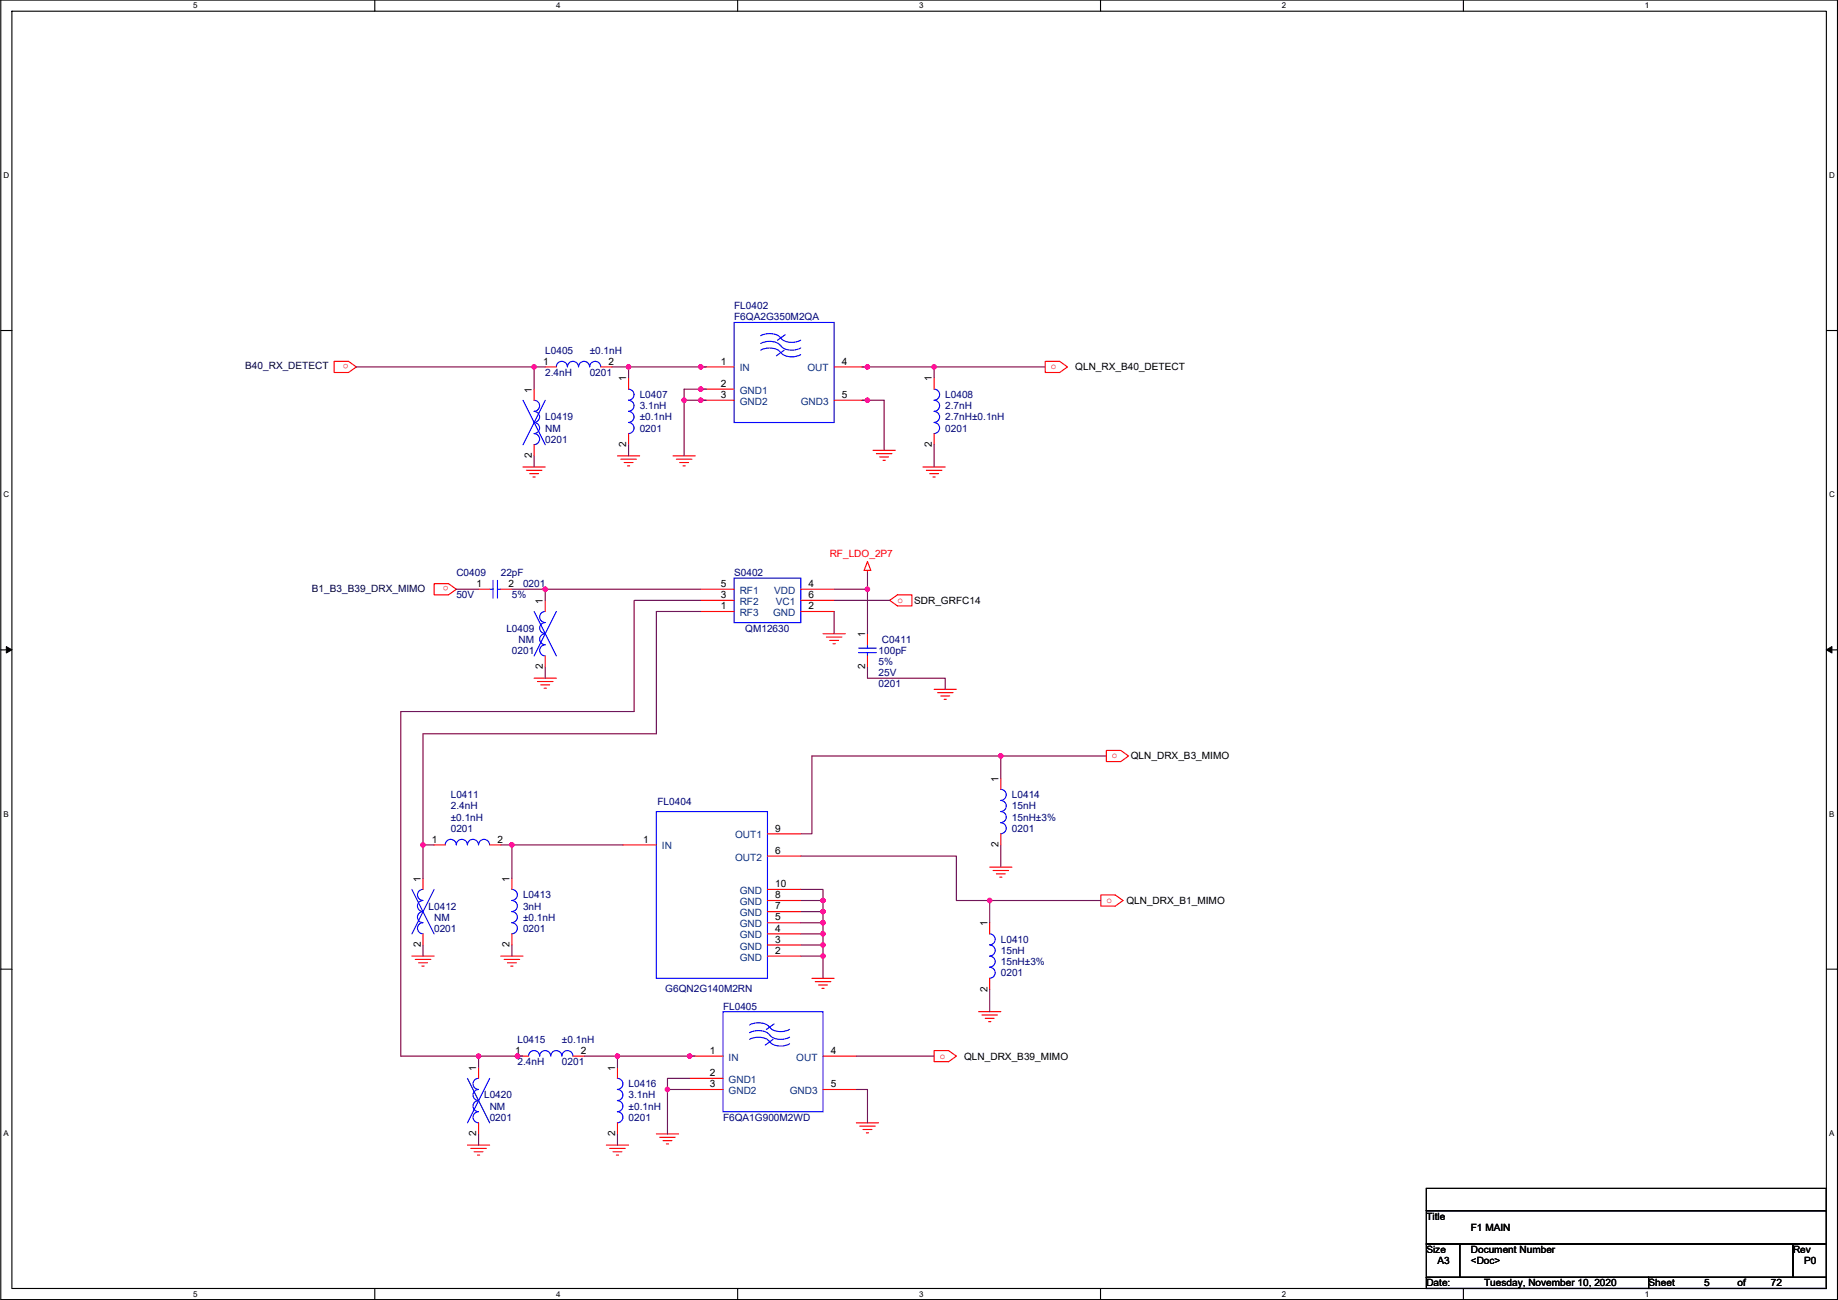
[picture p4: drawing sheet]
<svg xmlns="http://www.w3.org/2000/svg" width="420mm" height="297mm" viewBox="0 0 420 297" stroke-linecap="round" stroke-linejoin="round" font-family="sans-serif">
<path d="M.2 0h419.8v296.9h-419.8zM2.7 2.6h414.8v291.8h-414.8z" fill="none" stroke="#000" stroke-width=".25"/>
<g fill="#fff">
<path d="M44.2 .3h1v2h-1z"/>
<path d="M44.2 294.7h1v2h-1z"/>
</g>
<path d="M85.7 0v2.6M85.7 294.4v2.5" fill="none" stroke="#000" stroke-width=".25"/>
<g fill="#fff">
<path d="M127.1 .3h1v2h-1z"/>
<path d="M127.1 294.7h1v2h-1z"/>
</g>
<path d="M168.6 0v2.6M168.6 294.4v2.5" fill="none" stroke="#000" stroke-width=".25"/>
<g fill="#fff">
<path d="M210.1 .3h1v2h-1z"/>
<path d="M210.1 294.7h1v2h-1z"/>
</g>
<path d="M251.6 0v2.6M251.6 294.4v2.5" fill="none" stroke="#000" stroke-width=".25"/>
<g fill="#fff">
<path d="M293 .3h1v2h-1z"/>
<path d="M293 294.7h1v2h-1z"/>
</g>
<path d="M334.5 0v2.6M334.5 294.4v2.5" fill="none" stroke="#000" stroke-width=".25"/>
<g fill="#fff">
<path d="M376 .3h1v2h-1z"/>
<path d="M376 294.7h1v2h-1z"/>
<path d="M.8 39h1.3v2.1h-1.3z"/>
<path d="M418.1 39h1.3v2.1h-1.3z"/>
<path d="M.8 112h1.3v2h-1.3z"/>
<path d="M418.1 112h1.3v2h-1.3z"/>
</g>
<path d="M.2 75.5h2.5M417.5 75.5h2.5" fill="none" stroke="#000" stroke-width=".25"/>
<g fill="#fff">
<path d="M.8 185h1.2v2h-1.2z"/>
<path d="M418.1 185h1.2v2h-1.2z"/>
</g>
<path d="M.2 148.5h2.5M417.5 148.5h2.5" fill="none" stroke="#000" stroke-width=".25"/>
<path d="M1.4 147.7l1.3 .8-1.3 .7zM417.5 148.5l1.3-.8v1.5z" fill="#000" stroke="#000" stroke-width=".23"/>
<g fill="#fff">
<path d="M.8 257.9h1.2v2h-1.2z"/>
<path d="M418.1 257.9h1.2v2h-1.2z"/>
</g>
<path d="M.2 221.4h2.5M417.5 221.4h2.5M326.1 271.5h91.4v5.1h-91.4zM326.1 276.6h91.4v7.6h-91.4zM326.1 291.9h50.8v2.5h-50.8zM326.1 284.2h7.6v7.7h-7.6zM333.7 284.2h76.2v7.7h-76.2zM376.9 291.9h40.6v2.5h-40.6zM409.9 284.2h7.6v7.7h-7.6z" fill="none" stroke="#000" stroke-width=".25"/>
<g fill="none" stroke="#f00" stroke-width=".25">
<path d="M76.4 82.6h3.3l1.8 1.2-1.8 1.3h-3.3zM122.1 88.9v2.6M124.6 83.8h2.6M137.3 83.8h2.6M143.7 86.4v2.5M143.7 99.1v2.5M160.2 83.8h7.6M160.2 91.5h7.6M160.2 88.9h7.6M190.7 83.8h7.6M190.7 91.5h7.6M213.5 86.4v2.5"/>
<path d="M213.5 99.1v2.5M238.9 82.6h3.3l1.8 1.2-1.8 1.3h-3.3zM119.6 106.7h5M120.3 107.5h3.6M121.1 108.2h2M121.8 109h.6M122.1 101.6v2.6M141.1 104.2h5.1M141.9 104.9h3.6M142.7 105.7h2M143.4 106.4h.5M153.8 104.2h5.1"/>
<path d="M154.6 104.9h3.6M155.4 105.7h2M156.1 106.4h.5M199.6 102.9h5M200.3 103.7h3.6M201.1 104.4h2M201.9 105.2h.5M211 106.7h5.1M211.8 107.5h3.5M212.5 108.2h2.1M213.3 109h.5M99.2 133.4h3.3l1.8 1.2-1.8 1.3h-3.3z"/>
<path d="M109.4 134.6h2.5M114.5 134.6h2.5M124.6 137.2v2.5M160.2 134.6h7.6M160.2 137.2h7.6M160.2 139.7h7.6M183.1 134.6h7.6M183.1 137.2h7.6M183.1 139.7h7.6M198.3 130.3v.5M198.3 128.3l.8 2h-1.6zM203.4 137.2l1.8-1.3h3.3v2.6h-3.3z"/>
<path d="M122.1 155h5.1M122.9 155.7h3.5M123.6 156.5h2.1M124.4 157.2h.5M124.6 149.9v2.5M188.1 144.8h5.1M188.9 145.6h3.6M189.7 146.3h2M190.4 147.1h.5M198.3 144.8v2.5M198.3 149.9v2.5M213.5 157.5h5.1"/>
<path d="M214.3 158.3h3.6M215.1 159h2M215.8 159.8h.5M228.8 177.8v2.6M252.9 171.5h3.3l1.8 1.2-1.8 1.3h-3.3zM99.2 193.1h2.6M111.9 193.1h2.6M142.4 193.1h7.6M175.4 190.5h7.7M175.4 195.6h7.7M226.2 198.1h5.1M227 198.9h3.6"/>
<path d="M227.8 199.7h2M228.8 190.5v2.6M94.2 218.5h5M94.9 219.2h3.6M95.7 220h2M96.7 200.7v2.5M96.7 213.4v2.5M114.5 218.5h5.1M115.2 219.2h3.6M116 220h2M117 200.7v2.5M117 213.4v2.5"/>
<path d="M175.4 218.5h7.7M175.4 215.9h7.7M175.4 213.4h7.7M175.4 210.8h7.7M175.4 208.3h7.7M175.4 205.8h7.7M175.4 203.2h7.7M226.2 210.8v2.6M228.5 200.4h.5M251.6 204.5h3.3l1.8 1.3-1.8 1.2h-3.3zM96.4 220.7h.6M116.8 220.7h.5"/>
<path d="M185.6 223.5h5.1M186.4 224.3h3.5M187.1 225.1h2.1M187.9 225.8h.5M223.7 231.2h5.1M224.5 231.9h3.5M225.2 232.7h2.1M226 233.4h.5M226.2 223.5v2.6M109.4 243.9v2.5M109.4 256.6v2.5M118.3 241.3h2.5"/>
<path d="M131 241.3h2.5M141.1 243.9v2.5M141.1 256.6v2.5M150 259.1h5.1M150.8 259.9h3.6M157.7 241.3h7.6M157.7 248.9h7.6M157.7 246.4h7.6M188.1 241.3h7.7M188.1 248.9h7.7M195.8 256.6h5M196.5 257.3h3.6"/>
<path d="M197.3 258.1h2M198 258.8h.6M213.5 240.1h3.3l1.8 1.2-1.8 1.3h-3.3zM106.9 261.6h5M107.6 262.4h3.6M108.4 263.2h2M109.1 263.9h.6M138.6 261.6h5.1M139.4 262.4h3.5M140.1 263.2h2.1M140.9 263.9h.5M151.6 260.6h2"/>
<path d="M152.3 261.4h.5"/>
</g>
<g fill="none" stroke="#00f" stroke-width=".25">
<path d="M167.8 73.7h22.9v22.8h-22.9zM173.9 76.7a4.2 4.2 0 0 1 4.3 .2l.2 .3M173.9 78.5a4.2 4.2 0 0 1 4.3 .2l.2 .3M178.5 79a3.7 3.7 0 0 0 4.5 .5M178.5 77.2a3.7 3.7 0 0 0 4.5 .5M179.5 76.5l-1.8 1.2M119.6 91.5l5 10.1M122.1 91.5a1.26 1.26 0 0 1 1.2 1.2 1.26 1.26 0 0 1-1.2 1.3M122.1 94a1.26 1.26 0 0 1 1.2 1.3 1.26 1.26 0 0 1-1.2 1.2 1.27 1.27 0 0 1 1.2 1.3 1.27 1.27 0 0 1-1.2 1.3M122.1 99.1a1.26 1.26 0 0 1 1.2 1.2 1.26 1.26 0 0 1-1.2 1.3M124.6 91.5l-5 10.1M129.7 83.8a1.26 1.26 0 0 0-1.3-1.2 1.26 1.26 0 0 0-1.2 1.2"/>
<path d="M134.8 83.8a1.27 1.27 0 0 0-1.3-1.2 1.27 1.27 0 0 0-1.3 1.2 1.26 1.26 0 0 0-1.2-1.2 1.26 1.26 0 0 0-1.3 1.2M137.3 83.8a1.26 1.26 0 0 0-1.2-1.2 1.26 1.26 0 0 0-1.3 1.2M143.7 88.9a1.26 1.26 0 0 1 1.2 1.3 1.26 1.26 0 0 1-1.2 1.2 1.27 1.27 0 0 1 1.2 1.3 1.27 1.27 0 0 1-1.2 1.3M143.7 94a1.26 1.26 0 0 1 1.2 1.3 1.26 1.26 0 0 1-1.2 1.2 1.27 1.27 0 0 1 1.2 1.3 1.27 1.27 0 0 1-1.2 1.3M173.9 80a4.2 4.2 0 0 1 4.3 .2l.2 .3M178.5 80.5a3.7 3.7 0 0 0 4.5 .5M179.2 80l-1.7 1.3M213.5 88.9a1.26 1.26 0 0 1 1.3 1.3 1.26 1.26 0 0 1-1.3 1.2 1.27 1.27 0 0 1 1.3 1.3 1.27 1.27 0 0 1-1.3 1.3M213.5 94a1.26 1.26 0 0 1 1.3 1.3 1.26 1.26 0 0 1-1.3 1.2 1.27 1.27 0 0 1 1.3 1.3 1.27 1.27 0 0 1-1.3 1.3M111.9 134.6h.8M112.7 132.6v4.1M113.7 132.6v4.1"/>
<path d="M113.7 134.6h.8M122.1 139.7l5.1 10.2M124.6 139.7a1.26 1.26 0 0 0-1.2 1.3 1.26 1.26 0 0 0 1.2 1.2 1.27 1.27 0 0 0-1.2 1.3 1.27 1.27 0 0 0 1.2 1.3M127.2 139.7l-5.1 10.2M167.8 132.1h15.3v10.2h-15.3zM124.6 144.8a1.26 1.26 0 0 0-1.2 1.3 1.26 1.26 0 0 0 1.2 1.2 1.27 1.27 0 0 0-1.2 1.3 1.27 1.27 0 0 0 1.2 1.3M196.3 148.1h4M196.3 149.1h4M198.3 147.3v.8M198.3 149.1v.8M106.8 193a1.27 1.27 0 0 0-1.2-1.2 1.27 1.27 0 0 0-1.3 1.2 1.26 1.26 0 0 0-1.3-1.2 1.26 1.26 0 0 0-1.2 1.2M111.9 193a1.27 1.27 0 0 0-1.3-1.2 1.27 1.27 0 0 0-1.2 1.2 1.26 1.26 0 0 0-1.3-1.2 1.26 1.26 0 0 0-1.2 1.2"/>
<path d="M150 185.4h25.4v38.1h-25.4zM228.8 180.4a1.26 1.26 0 0 1 1.2 1.2 1.26 1.26 0 0 1-1.2 1.3 1.27 1.27 0 0 1 1.2 1.2 1.27 1.27 0 0 1-1.2 1.3 1.27 1.27 0 0 1 1.2 1.3 1.27 1.27 0 0 1-1.2 1.3 1.27 1.27 0 0 1 1.2 1.2 1.27 1.27 0 0 1-1.2 1.3M94.2 203.2l5 10.2M96.7 203.2a1.26 1.26 0 0 0-1.3 1.3 1.26 1.26 0 0 0 1.3 1.2 1.27 1.27 0 0 0-1.3 1.3 1.27 1.27 0 0 0 1.3 1.3 1.27 1.27 0 0 0-1.3 1.3 1.27 1.27 0 0 0 1.3 1.2 1.27 1.27 0 0 0-1.3 1.3 1.27 1.27 0 0 0 1.3 1.3M99.2 203.2l-5 10.2M117 203.2a1.26 1.26 0 0 1 1.3 1.3 1.26 1.26 0 0 1-1.3 1.2 1.27 1.27 0 0 1 1.3 1.3 1.27 1.27 0 0 1-1.3 1.3 1.27 1.27 0 0 1 1.3 1.2 1.27 1.27 0 0 1-1.3 1.3 1.27 1.27 0 0 1 1.3 1.3 1.27 1.27 0 0 1-1.3 1.3M226.2 213.4a1.26 1.26 0 0 1 1.3 1.2 1.26 1.26 0 0 1-1.3 1.3 1.27 1.27 0 0 1 1.3 1.3 1.27 1.27 0 0 1-1.3 1.2M226.2 218.5a1.26 1.26 0 0 1 1.3 1.2 1.26 1.26 0 0 1-1.3 1.3 1.27 1.27 0 0 1 1.3 1.2 1.27 1.27 0 0 1-1.3 1.3M165.3 231.2h22.8v22.8h-22.8zM171.4 234.2a4.2 4.2 0 0 1 4.3 .2l.2 .3M171.4 237.5a4.2 4.2 0 0 1 4.3 .2l.2 .3M171.4 236a4.2 4.2 0 0 1 4.3 .2l.2 .3"/>
<path d="M176 236.5a3.7 3.7 0 0 0 4.5 .5M176 238a3.7 3.7 0 0 0 4.5 .5M176 234.7a3.7 3.7 0 0 0 4.5 .5M176.7 237.5l-1.8 1.3M177 234l-1.8 1.2M106.9 246.4l5 10.2M109.4 246.4a1.26 1.26 0 0 0-1.3 1.3 1.26 1.26 0 0 0 1.3 1.2 1.27 1.27 0 0 0-1.3 1.3 1.27 1.27 0 0 0 1.3 1.3 1.27 1.27 0 0 0-1.3 1.2 1.27 1.27 0 0 0 1.3 1.3 1.27 1.27 0 0 0-1.3 1.3 1.27 1.27 0 0 0 1.3 1.2M111.9 246.4l-5 10.2M123.3 241.3a1.26 1.26 0 0 0-1.2-1.2 1.26 1.26 0 0 0-1.3 1.2M128.4 241.3a1.27 1.27 0 0 0-1.2-1.2 1.27 1.27 0 0 0-1.3 1.2 1.26 1.26 0 0 0-1.3-1.2 1.26 1.26 0 0 0-1.2 1.2M131 241.3a1.26 1.26 0 0 0-1.3-1.2 1.26 1.26 0 0 0-1.3 1.2M141.1 246.4a1.26 1.26 0 0 1 1.3 1.3 1.26 1.26 0 0 1-1.3 1.2 1.27 1.27 0 0 1 1.3 1.3 1.27 1.27 0 0 1-1.3 1.3 1.27 1.27 0 0 1 1.3 1.2 1.27 1.27 0 0 1-1.3 1.3 1.27 1.27 0 0 1 1.3 1.3 1.27 1.27 0 0 1-1.3 1.2"/>
</g>
<g fill="none" stroke="#800040" stroke-width=".25">
<path d="M81.5 83.8h40.6M124.6 83.8h-2.5v5.1M139.9 83.8h3.8M143.7 83.8h17.8M143.7 83.8v2.6M161.5 88.9h-5.1v2.6M161.5 91.5h-5.1v12.7M197 91.5h5.1v11.4M197 83.8h16.5M213.5 83.8h25.4M213.5 83.8v2.6M122.1 104.2v2.5"/>
<path d="M143.7 101.6v2.6M213.5 101.6v5.1M104.3 134.6h5.1M117 134.6h7.6M124.6 134.6h35.6M124.6 134.6v2.6M160.2 137.2h-15.2v25.4h-53.4v78.7h17.8M160.2 139.7h-10.2v28h-53.3v25.4M190.7 134.6h7.6M190.7 139.7v5.1M190.7 137.2h12.7M198.3 130.8v3.8"/>
<path d="M198.3 134.6v10.2M124.6 152.4v2.6M198.3 152.4v2.6h17.8v2.5M228.8 172.7v5.1M228.8 172.7h24.1M228.8 172.7h-43.2v17.8h-2.5M96.7 193.1v7.6M96.7 193.1h2.5M114.5 193.1h2.5M117 193.1v7.6M117 193.1h25.4M183.1 195.6h35.5v10.2h7.6v5"/>
<path d="M228.8 193.1v5M96.7 215.9v2.6M117 215.9v2.6M183.1 215.9h5M183.1 208.3h5v2.5M183.1 205.8h5v2.5M183.1 213.4h5v2.5M183.1 218.5h5M183.1 210.8h5M183.1 203.2h5v2.6M188.1 218.5v5M188.1 215.9v2.6"/>
<path d="M188.1 210.8v2.6M226.2 205.8h25.4M226.2 226.1v5.1M109.4 259.1v2.5M119.6 241.3h-10.2v2.6M133.5 241.3h7.6M141.1 241.3v2.6M141.1 241.3h17.8M141.1 259.1v2.5M152.6 248.9h5.1M152.6 248.9v10.2M157.7 246.4h-5.1v2.5"/>
<path d="M195.8 248.9h2.5v7.7M195.8 241.3h17.7"/>
</g>
<g fill="#f0f" stroke="#f0f" stroke-width=".25">
<circle cx="122.1" cy="83.8" r=".5"/>
<circle cx="143.7" cy="83.8" r=".5"/>
<circle cx="160.2" cy="83.8" r=".5"/>
<circle cx="160.2" cy="88.9" r=".5"/>
<circle cx="156.4" cy="91.4" r=".5"/>
<circle cx="160.2" cy="91.4" r=".5"/>
<circle cx="198.3" cy="134.6" r=".5"/>
<circle cx="124.6" cy="134.6" r=".5"/>
<circle cx="96.7" cy="193" r=".5"/>
<circle cx="109.4" cy="241.3" r=".5"/>
<circle cx="118.3" cy="241.3" r=".5"/>
<circle cx="141.1" cy="241.3" r=".5"/>
<circle cx="157.6" cy="241.3" r=".5"/>
<circle cx="152.6" cy="248.9" r=".5"/>
<circle cx="198.3" cy="83.8" r=".5"/>
<circle cx="213.5" cy="83.8" r=".5"/>
<circle cx="198.3" cy="91.4" r=".5"/>
<circle cx="228.8" cy="172.7" r=".5"/>
<circle cx="226.2" cy="205.7" r=".5"/>
<circle cx="188.1" cy="218.4" r=".5"/>
<circle cx="188.1" cy="215.9" r=".5"/>
<circle cx="188.1" cy="213.4" r=".5"/>
<circle cx="188.1" cy="210.8" r=".5"/>
<circle cx="188.1" cy="205.7" r=".5"/>
<circle cx="188.1" cy="208.3" r=".5"/>
<circle cx="117" cy="193" r=".5"/>
</g>
<g font-size="2.3" fill="#000080">
<text x="167.8" y="70.7">FL0402</text>
<text x="167.8" y="73.2">F6QA2G350M2QA</text>
<text x="124.6" y="80.8">L0405</text>
<text x="134.8" y="80.8">±0.1nH</text>
<text x="124.6" y="85.9">2.4nH</text>
<text x="134.8" y="85.9">0201</text>
<text x="146.2" y="91">L0407</text>
<text x="146.2" y="93.5">3.1nH</text>
<text x="216.1" y="91">L0408</text>
<text x="216.1" y="93.5">2.7nH</text>
<text x="124.6" y="96.1">L0419</text>
<text x="124.6" y="98.6">NM</text>
<text x="124.6" y="101.1">0201</text>
<text x="146.2" y="96.1">±0.1nH</text>
<text x="146.2" y="98.6">0201</text>
<text x="216.1" y="96.1">2.7nH±0.1nH</text>
<text x="216.1" y="98.6">0201</text>
<text x="104.3" y="131.6">C0409</text>
<text x="114.5" y="131.6">22pF</text>
<text x="167.8" y="131.6">S0402</text>
<text x="104.3" y="136.7">50V</text>
<text x="117" y="136.7">5%</text>
<text x="119.6" y="134.2">0201</text>
<text x="115.7" y="144.3">L0409</text>
<text x="117" y="149.4">0201</text>
<text x="118.5" y="146.9">NM</text>
<text x="170.4" y="144.3">QM12630</text>
<text x="200.8" y="149.4">100pF</text>
<text x="201.6" y="146.9">C0411</text>
<text x="200.8" y="154.5">25V</text>
<text x="200.8" y="151.9">5%</text>
<text x="200.8" y="157">0201</text>
<text x="103" y="182.4">L0411</text>
<text x="103" y="185">2.4nH</text>
<text x="150.3" y="183.9">FL0404</text>
<text x="231.3" y="182.4">L0414</text>
<text x="231.3" y="185">15nH</text>
<text x="103" y="187.5">±0.1nH</text>
<text x="103" y="190">0201</text>
<text x="231.3" y="187.5">15nH±3%</text>
<text x="231.3" y="190">0201</text>
<text x="98" y="207.8">L0412</text>
<text x="119.6" y="205.3">L0413</text>
<text x="119.6" y="207.8">3nH</text>
<text x="99.2" y="210.4">NM</text>
<text x="99.2" y="212.9">0201</text>
<text x="119.6" y="210.4">±0.1nH</text>
<text x="119.6" y="212.9">0201</text>
<text x="228.8" y="215.4">L0410</text>
<text x="228.8" y="218">15nH</text>
<text x="228.8" y="220.5">15nH±3%</text>
<text x="152.1" y="226.6">G6QN2G140M2RN</text>
<text x="228.8" y="223.1">0201</text>
<text x="165.3" y="230.7">FL0405</text>
<text x="118.3" y="238.3">L0415</text>
<text x="128.4" y="238.3">±0.1nH</text>
<text x="118.3" y="243.4">2.4nH</text>
<text x="128.4" y="243.4">0201</text>
<text x="110.7" y="251">L0420</text>
<text x="143.7" y="248.5">L0416</text>
<text x="143.7" y="251">3.1nH</text>
<text x="111.9" y="253.5">NM</text>
<text x="111.9" y="256.1">0201</text>
<text x="143.7" y="253.5">±0.1nH</text>
<text x="143.7" y="256.1">0201</text>
<text x="165.3" y="256.1">F6QA1G900M2WD</text>
</g>
<g font-size="2.3" fill="#f00">
<text x="79.7" y="83.2" transform="rotate(180 79.7 83.2)">o</text>
<text x="240.2" y="84.4">o</text>
<text x="189.7" y="127.3">RF_LDO_2P7</text>
<text x="102.5" y="134" transform="rotate(180 102.5 134)">o</text>
<text x="205.2" y="137.7">o</text>
<text x="254.2" y="173.3">o</text>
<text x="252.9" y="206.3">o</text>
<text x="214.8" y="241.9">o</text>
</g>
<g font-size="2.3">
<text x="124.1" y="83.3">1</text>
<text x="139.1" y="83.3">2</text>
<text x="164.8" y="83.3">1</text>
<text x="192.5" y="83.3">4</text>
<text x="121.6" y="89.7" transform="rotate(-90 121.6 89.7)">1</text>
<text x="143.2" y="87.1" transform="rotate(-90 143.2 87.1)">1</text>
<text x="164.8" y="88.4">2</text>
<text x="213" y="87.1" transform="rotate(-90 213 87.1)">1</text>
<text x="245.8" y="84.6">QLN_RX_B40_DETECT</text>
<text x="164.8" y="90.9">3</text>
<text x="192.5" y="90.9">5</text>
<text x="121.6" y="104.7" transform="rotate(-90 121.6 104.7)">2</text>
<text x="143.2" y="102.2" transform="rotate(-90 143.2 102.2)">2</text>
<text x="213" y="102.2" transform="rotate(-90 213 102.2)">2</text>
<text x="108.9" y="134.1">1</text>
<text x="116.3" y="134.1">2</text>
<text x="124.1" y="137.9" transform="rotate(-90 124.1 137.9)">1</text>
<text x="164.8" y="134.1">5</text>
<text x="164.8" y="136.7">3</text>
<text x="184.8" y="134.1">4</text>
<text x="184.8" y="136.7">6</text>
<text x="209" y="138">SDR_GRFC14</text>
<text x="164.8" y="139.2">1</text>
<text x="184.8" y="139.2">2</text>
<text x="197.8" y="145.6" transform="rotate(-90 197.8 145.6)">1</text>
<text x="124.1" y="153" transform="rotate(-90 124.1 153)">2</text>
<text x="197.8" y="153" transform="rotate(-90 197.8 153)">2</text>
<text x="258.5" y="173.5">QLN_DRX_B3_MIMO</text>
<text x="228.2" y="178.6" transform="rotate(-90 228.2 178.6)">1</text>
<text x="177.2" y="190">9</text>
<text x="98.7" y="192.5">1</text>
<text x="113.7" y="192.5">2</text>
<text x="147" y="192.5">1</text>
<text x="177.2" y="195.1">6</text>
<text x="228.2" y="193.6" transform="rotate(-90 228.2 193.6)">2</text>
<text x="96.2" y="201.4" transform="rotate(-90 96.2 201.4)">1</text>
<text x="116.5" y="201.4" transform="rotate(-90 116.5 201.4)">1</text>
<text x="177.2" y="202.7">10</text>
<text x="177.2" y="207.8">7</text>
<text x="177.2" y="205.2">8</text>
<text x="257.5" y="206.5">QLN_DRX_B1_MIMO</text>
<text x="177.2" y="215.4">3</text>
<text x="177.2" y="212.9">4</text>
<text x="177.2" y="210.3">5</text>
<text x="225.7" y="211.6" transform="rotate(-90 225.7 211.6)">1</text>
<text x="96.2" y="216.5" transform="rotate(-90 96.2 216.5)">2</text>
<text x="116.5" y="216.5" transform="rotate(-90 116.5 216.5)">2</text>
<text x="177.2" y="217.9">2</text>
<text x="225.7" y="226.6" transform="rotate(-90 225.7 226.6)">2</text>
<text x="108.9" y="244.6" transform="rotate(-90 108.9 244.6)">1</text>
<text x="117.8" y="240.8">1</text>
<text x="132.8" y="240.8">2</text>
<text x="140.6" y="244.6" transform="rotate(-90 140.6 244.6)">1</text>
<text x="162.2" y="240.8">1</text>
<text x="162.2" y="245.9">2</text>
<text x="189.9" y="240.8">4</text>
<text x="220.4" y="242.1">QLN_DRX_B39_MIMO</text>
<text x="162.2" y="248.4">3</text>
<text x="189.9" y="248.4">5</text>
<text x="108.9" y="259.6" transform="rotate(-90 108.9 259.6)">2</text>
<text x="140.6" y="259.6" transform="rotate(-90 140.6 259.6)">2</text>
<text x="326.1" y="278.7">Title</text>
<text x="336.2" y="281.2">F1 MAIN</text>
<text x="326.1" y="286.3">Size</text>
<text x="336.2" y="286.3">Document Number</text>
<text x="409.9" y="286.3">Rev</text>
<text x="326.1" y="293.9">Date:</text>
<text x="328.6" y="288.8">A3</text>
<text x="336.2" y="288.8">&lt;Doc&gt;</text>
<text x="339.3" y="293.9">Tuesday, November 10, 2020</text>
<text x="376.9" y="293.9">Sheet</text>
<text x="389.6" y="293.9">5</text>
<text x="397.2" y="293.9">of</text>
<text x="404.8" y="293.9">72</text>
<text x="412.4" y="288.8">P0</text>
</g>
<g font-size="2.3" fill="#000040">
<text x="56.1" y="84.4">B40_RX_DETECT</text>
<text x="71.3" y="135.2">B1_B3_B39_DRX_MIMO</text>
</g>
<g font-size="2.3" fill="#004080">
<text x="169.1" y="84.9">IN</text>
<text x="169.1" y="90">GND1</text>
<text x="184.6" y="84.9">OUT</text>
<text x="169.1" y="92.5">GND2</text>
<text x="183.1" y="92.5">GND3</text>
<text x="169.1" y="135.7">RF1</text>
<text x="177" y="135.7">VDD</text>
<text x="169.1" y="138.2">RF2</text>
<text x="169.1" y="140.8">RF3</text>
<text x="176.7" y="140.8">GND</text>
<text x="177.3" y="138.2">VC1</text>
<text x="168.1" y="191.6">OUT1</text>
<text x="151.3" y="194.1">IN</text>
<text x="168.1" y="196.6">OUT2</text>
<text x="169.1" y="209.3">GND</text>
<text x="169.1" y="206.8">GND</text>
<text x="169.1" y="204.3">GND</text>
<text x="169.1" y="214.4">GND</text>
<text x="169.1" y="211.9">GND</text>
<text x="169.1" y="219.5">GND</text>
<text x="169.1" y="217">GND</text>
<text x="166.5" y="242.4">IN</text>
<text x="182" y="242.4">OUT</text>
<text x="166.5" y="250">GND2</text>
<text x="166.5" y="247.4">GND1</text>
<text x="180.5" y="250">GND3</text>
</g>
<g font-size="1.8">
<text x="44.2" y="1.9">5</text>
<text x="127.1" y="1.9">4</text>
<text x="210.1" y="1.9">3</text>
<text x="293" y="1.9">2</text>
<text x="376" y="1.9">1</text>
<text x=".8" y="40.7">D</text>
<text x="418.1" y="40.7">D</text>
<text x=".8" y="113.6">C</text>
<text x="418.1" y="113.6">C</text>
<text x=".8" y="186.6">B</text>
<text x="418.1" y="186.6">B</text>
<text x=".8" y="259.5">A</text>
<text x="418.1" y="259.5">A</text>
<text x="44.2" y="296.3">5</text>
<text x="127.1" y="296.3">4</text>
<text x="210.1" y="296.3">3</text>
<text x="293" y="296.3">2</text>
<text x="376" y="296.3">1</text>
</g>
</svg>
